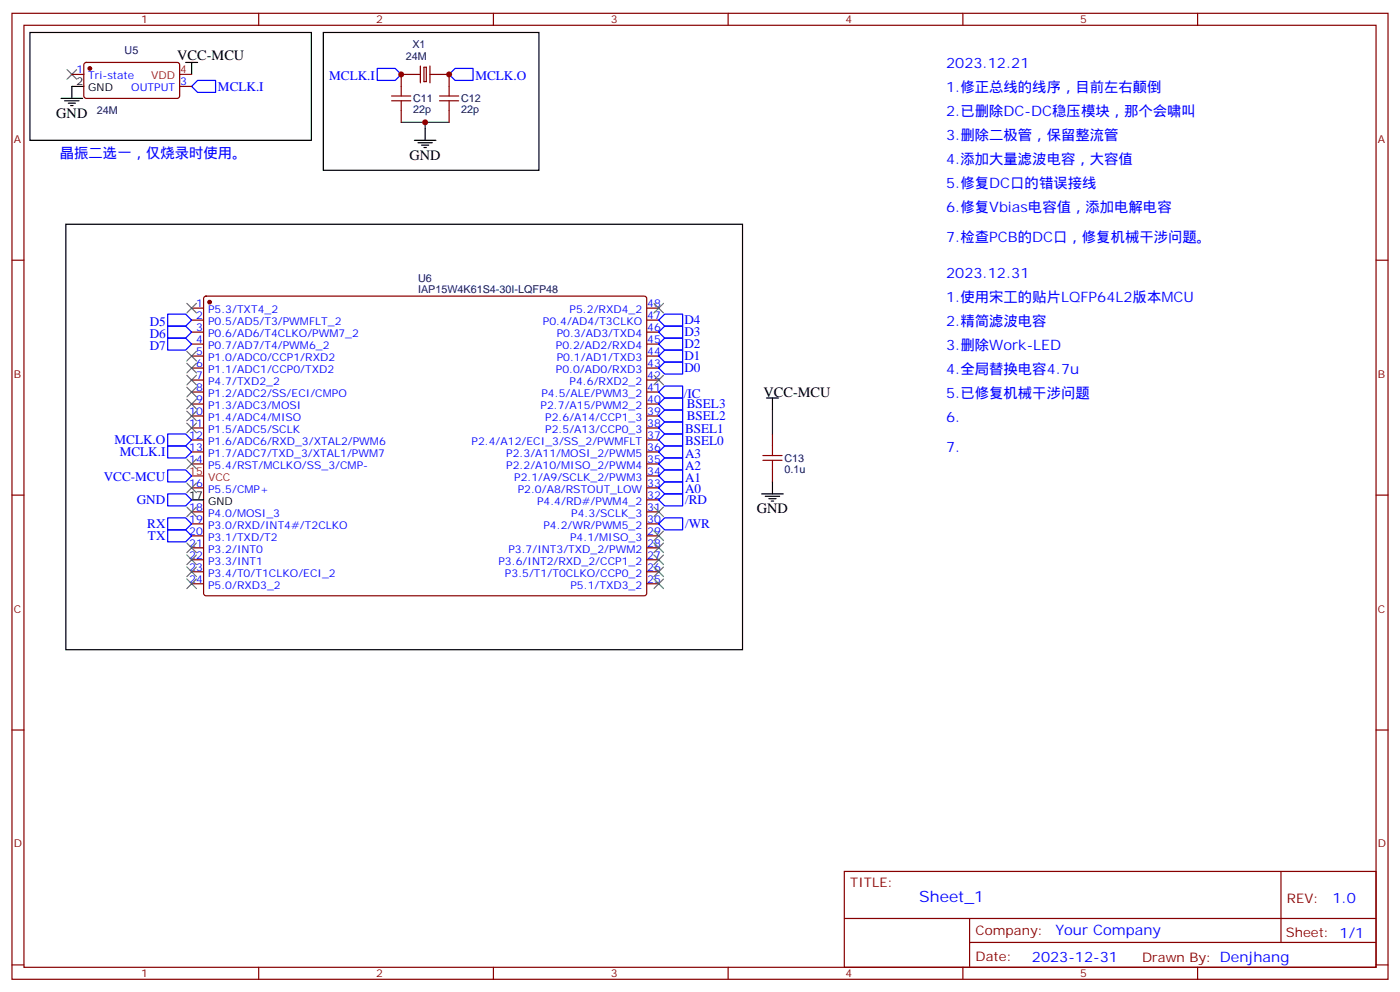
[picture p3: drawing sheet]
<svg xmlns="http://www.w3.org/2000/svg" width="412mm" height="292mm" viewBox="0 0 412 292" stroke-linecap="round" stroke-linejoin="round" font-family="sans-serif">
<g fill="none" stroke="#870000" stroke-width=".35">
<path d="M3.5 3.9h405.4v284.4h-405.4zM7.1 7.4h398.2v277.3h-398.2zM24.9 18.6l.5-.2h27.1l.4 .7v9.4l-.7 .5-27.1-.1-.4-.6v-9.2zM76.2 3.9v3.5M123.8 19.4v5M124.9 19.8h.7v4.2h-.7zM126.6 19.4v5M145.3 3.9v3.5M214.5 3.9v3.5M283.6 3.9v3.5M352.8 3.9v3.5M21.2 21.9h3.5"/>
<path d="M52.9 25.4h3.5M118.2 32.5v3.5M123.8 21.9h-5.6v3.5M126.6 21.9h5.7v3.5M132.3 32.5v3.5M3.5 76.6h3.6M405.3 76.6h3.6M56.4 90.7h3.6M56.4 94.2h3.6M56.4 97.8h3.6M60.2 87.4l.5-.2h129.4l.4 .7-.1 87-.6 .5-129.4-.1-.4-.6v-86.8zM190.5 90.7h3.5"/>
<path d="M190.5 94.2h3.5M190.5 97.8h3.5M56.4 101.3h3.6M56.4 104.8h3.6M56.4 108.3h3.6M56.4 111.9h3.6M56.4 115.4h3.6M56.4 118.9h3.6M190.5 101.3h3.5M190.5 104.8h3.5M190.5 108.3h3.5M190.5 111.9h3.5"/>
<path d="M190.5 115.4h3.5M190.5 118.9h3.5M56.4 122.4h3.6M56.4 126h3.6M56.4 129.5h3.6M56.4 133h3.6M56.4 136.6h3.6M190.5 122.4h3.5M190.5 126h3.5M190.5 129.5h3.5M190.5 133h3.5M190.5 136.6h3.5"/>
<path d="M227.5 127.7v3.6M227.5 138.3v3.6M3.5 145.7h3.6M56.4 143.6h3.6M56.4 150.7h3.6M56.4 154.2h3.6M56.4 157.7h3.6M190.5 143.6h3.5M190.5 150.7h3.5M190.5 154.2h3.5M190.5 157.7h3.5M190.5 147.1h3.5"/>
<path d="M190.5 140.1h3.5M405.3 145.7h3.6M56.4 161.3h3.6M56.4 164.8h3.6M56.4 168.3h3.6M56.4 171.8h3.6M190.5 161.3h3.5M190.5 164.8h3.5M190.5 168.3h3.5M190.5 171.8h3.5M3.5 214.9h3.6M405.3 214.9h3.6"/>
<path d="M248.7 256.5h156.6v28.2h-156.6zM377.3 256.5v20.9M248.7 270.4h156.5M285.6 277.4h119.6M285.6 270.4v14.1M3.5 284h3.6M76.2 284.7v3.6M145.3 284.7v3.6M214.5 284.7v3.6M283.6 284.7v3.6M352.8 284.7v3.6M405.3 284h3.6"/>
</g>
<g fill="none" stroke="#000" stroke-width=".35">
<path d="M8.8 9.6h82.9v31.7h-82.9zM54.7 18.4h3.5M56.4 18.4v3.5M95.2 9.6h63.5v40.5h-63.5zM18 29h6.3M19 29.7h4.3M20.1 30.4h2.1M20.8 31.1h.7M24.7 25.4h-3.5v3.6M125.2 37.8v3.5M122.1 41.3h6.3M123.1 42h4.3"/>
<path d="M124.2 42.7h2.1M124.9 43.4h.7M19.4 66h199.3v125.2h-199.3zM225.8 117.2h3.5M227.5 117.2v3.5M56.4 147.1h3.6M224.4 145.4h6.3M225.4 146.1h4.3M226.5 146.8h2.1M227.2 147.5h.7M227.5 141.9v3.5"/>
</g>
<path d="M118.2 36h7v1.8M125.2 36h7.1M227.5 120.7v7" fill="none" stroke="#008700" stroke-width=".35"/>
<path d="M115.4 29.7h5.6M115.4 28.3h5.6M118.2 25.4v2.9M118.2 29.7v2.8M129.5 29.7h5.6M129.5 28.3h5.6M132.3 25.4v2.9M132.3 29.7v2.8M224.7 135.5h5.7M224.7 134.1h5.7M227.5 131.3v2.8M227.5 135.5v2.8" fill="none" stroke="#a10000" stroke-width=".35"/>
<g fill="none" stroke="#00f" stroke-width=".35">
<path d="M58.2 23.7h5.3v3.5h-5.3l-1.8-1.8zM111.1 20.1h5.3l1.8 1.8-1.8 1.8h-5.3zM134.1 20.1h5.2v3.6h-5.2l-1.8-1.8zM49.4 99.5h5.3l1.7 1.8-1.7 1.7h-5.3zM49.4 96h5.3l1.7 1.8-1.7 1.7h-5.3zM49.4 92.5h5.3l1.7 1.7-1.7 1.8h-5.3zM194 97.8l1.8-1.8h5.3v3.5h-5.3zM194 94.2l1.8-1.7h5.3v3.5h-5.3zM194 108.3l1.8-1.7h5.3v3.5h-5.3zM194 104.8l1.8-1.8h5.3v3.6h-5.3zM194 101.3l1.8-1.8h5.3v3.5h-5.3zM194 118.9l1.8-1.7h5.3v3.5h-5.3z"/>
<path d="M195.8 113.6h5.3v3.6h-5.3l-1.8-1.8zM49.4 131.3h5.3l1.7 1.7-1.7 1.8h-5.3zM49.4 127.7h5.3l1.7 1.8-1.7 1.8h-5.3zM49.4 138.3h5.3l1.7 1.8-1.7 1.8h-5.3zM194 136.6l1.8-1.8h5.3v3.5h-5.3zM194 133l1.8-1.7h5.3v3.5h-5.3zM194 129.5l1.8-1.8h5.3v3.6h-5.3zM194 126l1.8-1.8h5.3v3.5h-5.3zM194 122.4l1.8-1.7h5.3v3.5h-5.3zM49.4 152.4h5.3l1.7 1.8-1.7 1.8h-5.3zM49.4 156h5.3l1.7 1.7-1.7 1.8h-5.3zM49.4 145.4h5.3l1.7 1.7-1.7 1.8h-5.3z"/>
<path d="M194 143.6l1.8-1.7h5.3v3.5h-5.3zM194 140.1l1.8-1.8h5.3v3.6h-5.3zM195.8 145.4h5.3v3.5h-5.3l-1.8-1.8zM195.8 152.4h5.3v3.6h-5.3l-1.8-1.8z"/>
</g>
<g fill="none" stroke="#3c3" stroke-width=".35">
<path d="M19.8 20.5l2.8 2.8M22.6 20.5l-2.8 2.8M55 89.3l2.9 2.8M57.9 89.3l-2.9 2.8M192.6 89.3l2.8 2.8M195.4 89.3l-2.8 2.8M55 103.4l2.9 2.8M55 106.9l2.9 2.8M55 110.5l2.9 2.8M55 114l2.9 2.8M55 117.5l2.9 2.8M57.9 103.4l-2.9 2.8"/>
<path d="M57.9 106.9l-2.9 2.8M57.9 110.5l-2.9 2.8M57.9 114l-2.9 2.8M57.9 117.5l-2.9 2.8M192.6 110.5l2.8 2.8M195.4 110.5l-2.8 2.8M55 124.6l2.9 2.8M55 121l2.9 2.9M55 135.1l2.9 2.9M57.9 124.6l-2.9 2.8M57.9 121l-2.9 2.9M57.9 135.1l-2.9 2.9"/>
<path d="M55 159.8l2.9 2.9M55 142.2l2.9 2.8M55 149.3l2.9 2.8M57.9 159.8l-2.9 2.9M57.9 142.2l-2.9 2.8M57.9 149.3l-2.9 2.8M192.6 159.8l2.8 2.9M192.6 156.3l2.8 2.8M192.6 149.3l2.8 2.8M195.4 159.8l-2.8 2.9M195.4 156.3l-2.8 2.8M195.4 149.3l-2.8 2.8"/>
<path d="M55 166.9l2.9 2.8M55 163.4l2.9 2.8M55 170.4l2.9 2.8M57.9 166.9l-2.9 2.8M57.9 163.4l-2.9 2.8M57.9 170.4l-2.9 2.8M192.6 163.4l2.8 2.8M192.6 170.4l2.8 2.8M192.6 166.9l2.8 2.8M195.4 163.4l-2.8 2.8M195.4 170.4l-2.8 2.8M195.4 166.9l-2.8 2.8"/>
</g>
<path d="M52.9 21.9h3.5M56.4 140.1h3.6" fill="none" stroke="#f00" stroke-width=".35"/>
<g fill="#870000" stroke="#870000" stroke-width=".35">
<circle cx="26.5" cy="20.1" r=".53"/>
<circle cx="61.7" cy="88.9" r=".53"/>
</g>
<g fill="#c00">
<circle cx="125.2" cy="36" r=".88"/>
<circle cx="132.3" cy="21.9" r=".88"/>
<circle cx="118.2" cy="21.9" r=".88"/>
</g>
<text font-size="4.6" fill="#00f" x="270.8" y="265.5">Sheet_1</text>
<g font-size="4.2">
<text x="52.2" y="17.7">VCC-MCU</text>
<text x="16.6" y="34.6">GND</text>
<text x="120.6" y="47">GND</text>
<text x="224.9" y="116.8">VCC-MCU</text>
<text x="223" y="151">GND</text>
</g>
<g font-size="4.2" fill="#00f">
<text x="278.7" y="20.1">2023.12.21</text>
<text x="278.7" y="27.2">1.修正总线的线序，目前左右颠倒</text>
<text x="278.7" y="34.3">2.已删除DC-DC稳压模块，那个会啸叫</text>
<text x="278.7" y="41.3">3.删除二极管，保留整流管</text>
<text x="17.6" y="46.6">晶振二选一，仅烧录时使用。</text>
<text x="278.7" y="48.4">4.添加大量滤波电容，大容值</text>
<text x="278.7" y="55.4">5.修复DC口的错误接线</text>
<text x="278.7" y="62.5">6.修复Vbias电容值，添加电解电容</text>
<text x="278.7" y="71.3">7.检查PCB的DC口，修复机械干涉问题。</text>
<text x="278.7" y="81.9">2023.12.31</text>
<text x="278.7" y="88.9">1.使用宋工的贴片LQFP64L2版本MCU</text>
<text x="278.7" y="96">2.精简滤波电容</text>
<text x="278.7" y="103">3.删除Work-LED</text>
<text x="278.7" y="110.1">4.全局替换电容4.7u</text>
<text x="278.7" y="117.2">5.已修复机械干涉问题</text>
<text x="278.7" y="124.2">6.</text>
<text x="278.7" y="133">7.</text>
<text x="392.5" y="265.8">1.0</text>
<text x="310.9" y="275.3">Your Company</text>
<text x="304" y="283.1">2023-12-31</text>
</g>
<g font-size="3.9" fill="#00f">
<text x="97" y="23.5">MCLK.I</text>
<text x="140.1" y="23.5">MCLK.O</text>
<text x="64.2" y="26.7">MCLK.I</text>
<text x="44.1" y="96">D5</text>
<text x="201.6" y="95.3">D4</text>
<text x="44.1" y="99.5">D6</text>
<text x="201.6" y="98.8">D3</text>
<text x="44.1" y="103">D7</text>
<text x="201.6" y="105.9">D1</text>
<text x="201.6" y="102.3">D2</text>
<text x="201.6" y="109.4">D0</text>
<text x="201.4" y="117.2">/IC</text>
<text x="202.3" y="123.7">BSEL2</text>
<text x="202.3" y="120.2">BSEL3</text>
<text x="33.7" y="130.8">MCLK.O</text>
<text x="201.8" y="131.1">BSEL0</text>
<text x="201.8" y="127.5">BSEL1</text>
<text x="35.3" y="134.3">MCLK.I</text>
<text x="201.8" y="134.7">A3</text>
<text x="30.6" y="141.4">VCC-MCU</text>
<text x="201.8" y="141.7">A1</text>
<text x="201.8" y="138.2">A2</text>
<text x="40.3" y="148.4">GND</text>
<text x="201.8" y="148.4">/RD</text>
<text x="201.8" y="145.2">A0</text>
<text x="43.4" y="155.5">RX</text>
<text x="201.8" y="155.5">/WR</text>
<text x="43.6" y="159">TX</text>
</g>
<g font-size="3.9" fill="#800">
<text x="250.5" y="261.1">TITLE:</text>
<text x="379.1" y="265.8">REV:</text>
<text x="287.4" y="275.3">Company:</text>
<text x="378.7" y="275.9">Sheet: 1/1</text>
<text x="287.4" y="283">Date:</text>
<text x="336.4" y="283.1">Drawn By: Denjhang</text>
</g>
<g font-size="3.2" fill="#800">
<text x="41.6" y="6.9">1</text>
<text x="110.8" y="6.9">2</text>
<text x="179.9" y="6.9">3</text>
<text x="249.1" y="6.9">4</text>
<text x="318.2" y="6.9">5</text>
<text x="4.1" y="42">A</text>
<text x="405.9" y="42">A</text>
<text x="4.1" y="111.2">B</text>
<text x="405.9" y="111.2">B</text>
<text x="4.1" y="180.3">C</text>
<text x="405.9" y="180.3">C</text>
<text x="4.1" y="249.4">D</text>
<text x="405.9" y="249.4">D</text>
<text x="41.6" y="287.7">1</text>
<text x="110.8" y="287.7">2</text>
<text x="179.9" y="287.7">3</text>
<text x="249.1" y="287.7">4</text>
<text x="318.2" y="287.7">5</text>
</g>
<g font-size="3.2" fill="#000080">
<text x="36.7" y="16">U5</text>
<text x="119.6" y="17.8">24M</text>
<text x="121.5" y="14.2">X1</text>
<text x="28.5" y="33.6">24M</text>
<text x="121.7" y="33.3">22p</text>
<text x="121.7" y="30.1">C11</text>
<text x="135.8" y="33.3">22p</text>
<text x="135.8" y="30.1">C12</text>
<text x="123.1" y="82.9">U6</text>
<text x="123.1" y="86.1">IAP15W4K61S4-30I-LQFP48</text>
<text x="231.1" y="135.9">C13</text>
<text x="231.1" y="139.1">0.1u</text>
</g>
<g font-size="3.2" fill="#00f">
<text x="22.5" y="21.6">1</text>
<text x="26" y="23.3">Tri-state</text>
<text x="38.6" y="26.8">OUTPUT</text>
<text x="53.1" y="25.1">3</text>
<text x="57.8" y="90.3">1</text>
<text x="57.8" y="93.9">2</text>
<text x="61.3" y="92.1">P5.3/TXT4_2</text>
<text x="61.3" y="95.6">P0.5/AD5/T3/PWMFLT_2</text>
<text x="159.9" y="95.6">P0.4/AD4/T3CLKO</text>
<text x="167.8" y="92.1">P5.2/RXD4_2</text>
<text x="190.7" y="93.9">47</text>
<text x="190.7" y="90.3">48</text>
<text x="57.8" y="97.4">3</text>
<text x="57.8" y="100.9">4</text>
<text x="61.3" y="99.2">P0.6/AD6/T4CLKO/PWM7_2</text>
<text x="164" y="99.2">P0.3/AD3/TXD4</text>
<text x="190.7" y="100.9">45</text>
<text x="190.7" y="97.4">46</text>
<text x="57.8" y="104.5">5</text>
<text x="57.8" y="108">6</text>
<text x="61.3" y="102.7">P0.7/AD7/T4/PWM6_2</text>
<text x="61.3" y="106.2">P1.0/ADC0/CCP1/RXD2</text>
<text x="163.7" y="102.7">P0.2/AD2/RXD4</text>
<text x="164" y="106.2">P0.1/AD1/TXD3</text>
<text x="190.7" y="108">43</text>
<text x="190.7" y="104.5">44</text>
<text x="57.8" y="111.5">7</text>
<text x="61.3" y="109.7">P1.1/ADC1/CCP0/TXD2</text>
<text x="61.3" y="113.3">P4.7/TXD2_2</text>
<text x="163.7" y="109.7">P0.0/AD0/RXD3</text>
<text x="167.8" y="113.3">P4.6/RXD2_2</text>
<text x="190.7" y="111.5">42</text>
<text x="57.8" y="115">8</text>
<text x="57.8" y="118.6">9</text>
<text x="61.3" y="116.8">P1.2/ADC2/SS/ECI/CMPO</text>
<text x="159.5" y="116.8">P4.5/ALE/PWM3_2</text>
<text x="190.7" y="118.6">40</text>
<text x="190.7" y="115">41</text>
<text x="55.8" y="122.1">10</text>
<text x="55.8" y="125.6">11</text>
<text x="61.3" y="120.3">P1.3/ADC3/MOSI</text>
<text x="61.3" y="123.9">P1.4/ADC4/MISO</text>
<text x="159.2" y="120.3">P2.7/A15/PWM2_2</text>
<text x="160.6" y="123.9">P2.6/A14/CCP1_3</text>
<text x="190.7" y="125.6">38</text>
<text x="190.7" y="122.1">39</text>
<text x="55.8" y="129.2">12</text>
<text x="61.3" y="127.4">P1.5/ADC5/SCLK</text>
<text x="61.3" y="130.9">P1.6/ADC6/RXD_3/XTAL2/PWM6</text>
<text x="138.9" y="130.9">P2.4/A12/ECI_3/SS_2/PWMFLT</text>
<text x="160.6" y="127.4">P2.5/A13/CCP0_3</text>
<text x="190.7" y="129.2">37</text>
<text x="55.8" y="132.7">13</text>
<text x="55.8" y="136.2">14</text>
<text x="61.3" y="134.4">P1.7/ADC7/TXD_3/XTAL1/PWM7</text>
<text x="61.3" y="138">P5.4/RST/MCLKO/SS_3/CMP-</text>
<text x="149.1" y="138">P2.2/A10/MISO_2/PWM4</text>
<text x="149.1" y="134.4">P2.3/A11/MOSI_2/PWM5</text>
<text x="190.7" y="136.2">35</text>
<text x="190.7" y="132.7">36</text>
<text x="55.8" y="143.3">16</text>
<text x="151.5" y="141.5">P2.1/A9/SCLK_2/PWM3</text>
<text x="190.7" y="143.3">33</text>
<text x="190.7" y="139.7">34</text>
<text x="61.3" y="145">P5.5/CMP+</text>
<text x="152.5" y="145">P2.0/A8/RSTOUT_LOW</text>
<text x="158.2" y="148.6">P4.4/RD#/PWM4_2</text>
<text x="190.7" y="146.8">32</text>
<text x="55.8" y="150.3">18</text>
<text x="55.8" y="153.8">19</text>
<text x="61.3" y="152.1">P4.0/MOSI_3</text>
<text x="61.3" y="155.6">P3.0/RXD/INT4#/T2CLKO</text>
<text x="160.1" y="155.6">P4.2/WR/PWM5_2</text>
<text x="168.3" y="152.1">P4.3/SCLK_3</text>
<text x="190.7" y="153.8">30</text>
<text x="190.7" y="150.3">31</text>
<text x="55.8" y="157.4">20</text>
<text x="55.8" y="160.9">21</text>
<text x="61.3" y="159.1">P3.1/TXD/T2</text>
<text x="167.9" y="159.1">P4.1/MISO_3</text>
<text x="190.7" y="160.9">28</text>
<text x="190.7" y="157.4">29</text>
<text x="55.8" y="164.4">22</text>
<text x="55.8" y="168">23</text>
<text x="61.3" y="162.7">P3.2/INT0</text>
<text x="61.3" y="166.2">P3.3/INT1</text>
<text x="146.8" y="166.2">P3.6/INT2/RXD_2/CCP1_2</text>
<text x="149.7" y="162.7">P3.7/INT3/TXD_2/PWM2</text>
<text x="190.7" y="168">26</text>
<text x="190.7" y="164.4">27</text>
<text x="55.8" y="171.5">24</text>
<text x="61.3" y="169.7">P3.4/T0/T1CLKO/ECI_2</text>
<text x="61.3" y="173.2">P5.0/RXD3_2</text>
<text x="148.8" y="169.7">P3.5/T1/T0CLKO/CCP0_2</text>
<text x="168" y="173.2">P5.1/TXD3_2</text>
<text x="190.7" y="171.5">25</text>
</g>
<g font-size="3.2" fill="#f00">
<text x="44.6" y="23.3">VDD</text>
<text x="53.1" y="21.6">4</text>
<text x="55.8" y="139.7">15</text>
<text x="61.3" y="141.5">VCC</text>
</g>
<g font-size="3.2">
<text x="22.5" y="25.1">2</text>
<text x="26" y="26.8">GND</text>
<text x="55.8" y="146.8">17</text>
<text x="61.3" y="148.6">GND</text>
</g>
</svg>
